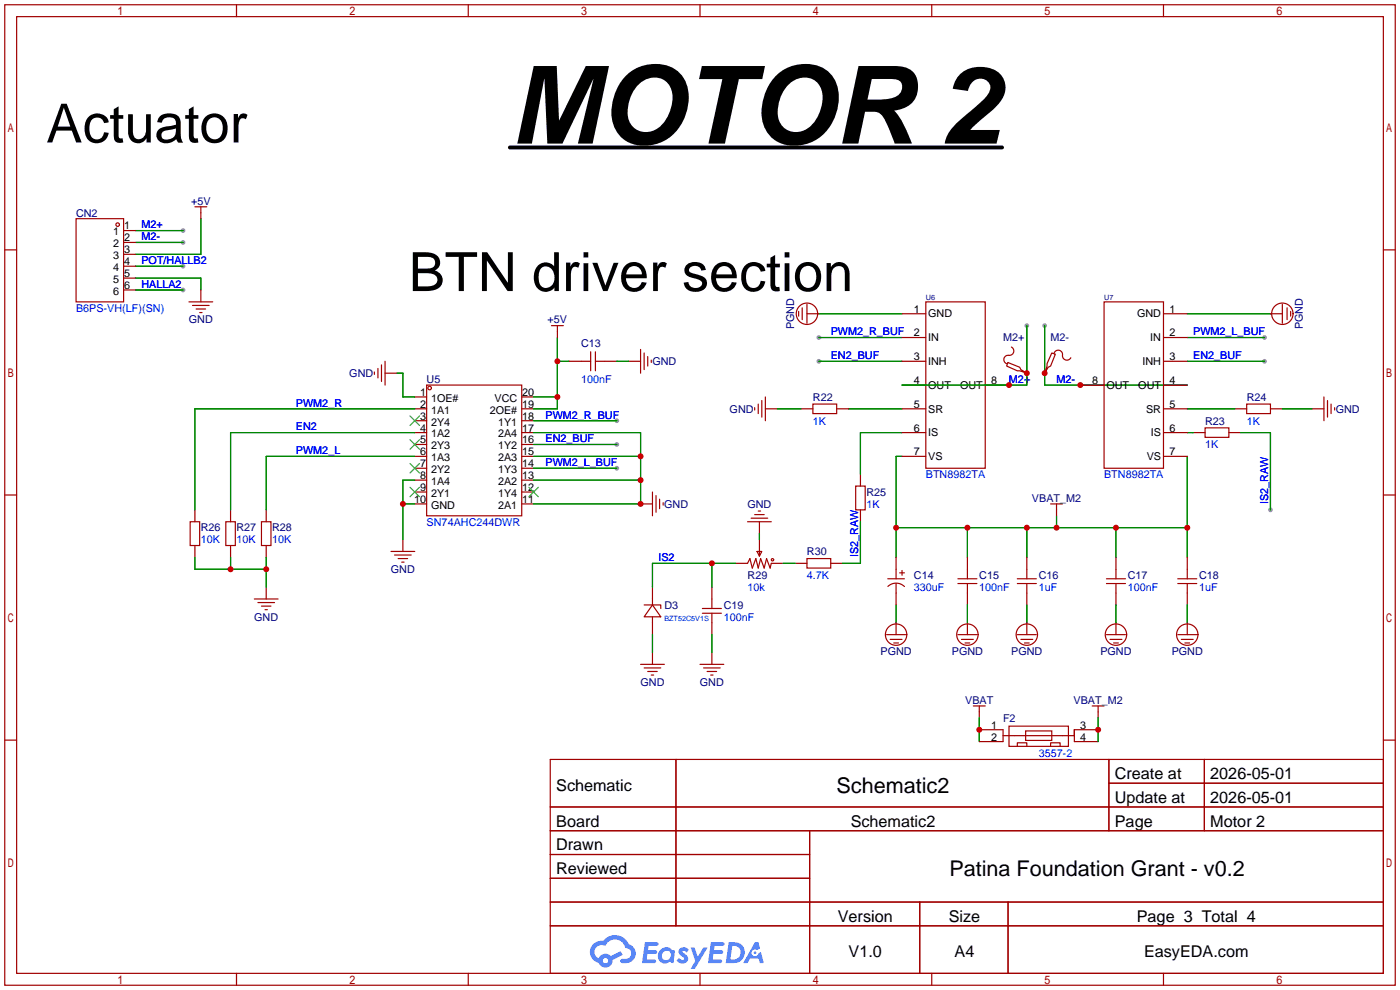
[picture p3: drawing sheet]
<svg xmlns="http://www.w3.org/2000/svg" width="299mm" height="212mm" viewBox="0 0 299 212" stroke-linecap="round" stroke-linejoin="round" font-family="sans-serif">
<g fill="#999">
<circle cx="175" cy="72.1" r=".51"/>
<circle cx="175" cy="77.2" r=".51"/>
<circle cx="131.8" cy="89.9" r=".51"/>
<circle cx="131.8" cy="95" r=".51"/>
<circle cx="223.3" cy="69.6" r=".51"/>
<circle cx="270.3" cy="72.1" r=".51"/>
<circle cx="270.3" cy="77.2" r=".51"/>
<circle cx="131.8" cy="100.1" r=".51"/>
<circle cx="271.5" cy="109" r=".51"/>
<circle cx="219.5" cy="69.6" r=".51"/>
<circle cx="39.1" cy="49.3" r=".51"/>
<circle cx="39.1" cy="51.8" r=".51"/>
<circle cx="39.1" cy="56.9" r=".51"/>
<circle cx="39.1" cy="62" r=".51"/>
</g>
<g fill="none" stroke="#a10000" stroke-width=".25">
<path d="M1 1h297.2v209.6h-297.2zM3.6 3.6h292.1v204.4h-292.1zM50.5 1v2.6M100.1 1v2.6M149.6 1v2.6M199.1 1v2.6M248.7 1v2.6M1 53.4h2.6M295.7 53.4h2.5M1 105.8h2.6M295.7 105.8h2.5M1 158.2h2.6"/>
<path d="M295.7 158.2h2.5M117.6 162.3h178.1v45.7h-178.1zM117.6 172.5h178.1M117.6 177.5h178.1M144.5 162.3v35.6M173 177.5v30.5M237 162.3v15.2M237 167.4h58.7M257.4 162.3v15.2M117.6 182.6h55.4M117.6 192.8h178.1M117.6 187.7h55.4"/>
<path d="M117.6 197.9h178.1M196.6 192.8v15.2M215.4 192.8v15.2M50.5 208v2.6M100.1 208v2.6M149.6 208v2.6M199.1 208v2.6M248.7 208v2.6"/>
</g>
<g fill="#5487ff">
<path d="M145.3 202.7a1.3 1.3 0 0 1 1.9 .3l-.4 .6a.54 .54 0 0 0-.9-.2l.1 .2a1.34 1.34 0 0 1 .9 1.8 1.47 1.47 0 0 1-2.3-.1l.5-.6 .8 .5a.31 .31 0 0 0 .4-.3 .31 .31 0 0 0-.3-.4 1.12 1.12 0 0 1-.7-1.8z"/>
<path d="M147.6 202.5h.9l.6 2 1.2-2h.9l-2.7 4.6h-.9l1-1.7z"/>
<path d="M137.8 201.4h1.7a1.31 1.31 0 0 1 1.2 .2 .4 .4 0 0 1-.3 .5l-1.8 .1-.1 .9h1.6a.4 .4 0 0 1 .4 .4 .4 .4 0 0 1-.5 .4h-1.6l-.2 1.2h1.4a.46 .46 0 0 1 .5 0 .46 .46 0 0 1 .1 .5l-.4 .2h-2.6z"/>
<path d="M151.9 201.4h1.7a1.32 1.32 0 0 1 1.2 .2 .39 .39 0 0 1-.3 .5l-1.8 .1-.1 .9h1.6a.4 .4 0 0 1 .4 .4 .4 .4 0 0 1-.4 .4h-1.7l-.2 1.2h1.4a.46 .46 0 0 1 .5 0 .46 .46 0 0 1 .1 .5l-.4 .2h-2.6z"/>
<path d="M161.3 201.4h.8l.3 1.3-.6 .4a.75 .75 0 0 0-1.1 .3 .75 .75 0 0 0 .5 1 .75 .75 0 0 0 .9-.7l.5-.2 .6 2.3h-.8l-.3-.9h-1.8l-.5 .9h-1z"/>
<path d="M155.7 201.4l-.6 4.4h1.5a2.27 2.27 0 0 0 2.6-2.2 2.27 2.27 0 0 0-2.7-2.2zM156.5 202.1a1.5 1.5 0 0 1 1.8 1.6 1.5 1.5 0 0 1-1.9 1.4h-.3z"/>
<path d="M141.2 203a1.6 1.6 0 0 0-.3 2.3 1.6 1.6 0 0 0 2.3 .2l.7 .3 .3-2.4-.1-.3-.5-.1a1.58 1.58 0 0 0-2.4 0zM141.8 203.5a.98 .98 0 0 1 1.6 .4 .98 .98 0 0 1-1.1 1.3 .94 .94 0 0 1-.9-.7 .94 .94 0 0 1 .4-1z"/>
<path d="M126.8 201.8a2.37 2.37 0 0 0 1.1 4 1.54 1.54 0 0 0 1.8 1 1.54 1.54 0 0 0 1.2-1.6l2.2-1.1-.5-.8-2 1a1.57 1.57 0 0 0-2.7 .5 1.5 1.5 0 0 1-.7-2.1 1.5 1.5 0 0 1 2.2-.5 2.23 2.23 0 0 1 2.3-1.4 2.23 2.23 0 0 1 2 1.8 1.16 1.16 0 0 1 1.2 1.1 1.16 1.16 0 0 1-1.1 1.2h-.7a.47 .47 0 0 0-.5 .4 .47 .47 0 0 0 .4 .5 2.17 2.17 0 0 0 2.5-.9 2.17 2.17 0 0 0-.3-2.7l-.8-.4a3.2 3.2 0 0 0-5.5-.7l-1.1 .1zM128.8 205.3a.6 .6 0 0 1 1.2 0 .6 .6 0 0 1-1.2 0z"/>
<circle cx="161.4" cy="203.6" r=".28"/>
</g>
<g fill="none" stroke="#a10000" stroke-width=".25">
<path d="M16.3 46.7h10.1v17.8h-10.1zM26.4 49.3h2.6M26.4 51.8h2.6M26.4 54.4h2.6M26.4 56.9h2.6M26.4 59.4h2.6M41.7 44.2h2.5M42.9 44.2v2.5M26.4 62h2.6M40.4 64.5h5.1M41.1 65.3h3.6M41.9 66h2"/>
<path d="M42.7 66.8h.5M42.9 62v2.5M80 79.5v.5M80.8 78.7v2.1M81.5 78v3.5M82.3 79.8h2.5M82.3 77.2v5.1M117.9 69.6h2.5M119.1 69.6v2.5M121.7 77.2h4.5M126.2 75.2v4M127.3 77.2h4.5"/>
<path d="M127.3 75.2v4M134.4 77.2h2.5M136.9 74.7v5.1M137.7 75.4v3.6M138.4 76.2v2M139.2 77v.5M170.7 66.5v1.1M171.4 65.8v2.5M172.5 67.1h2.5M172.5 65v4.1M192.8 77.2h5.1M192.8 67.1h5.1"/>
<path d="M192.8 72.1h5.1M197.9 64.5h12.7v35.6h-12.7zM215.4 77.5l2.5 1 .3 .5 1.3 .8-1.6-.6h-.5l-2.3-1zM216.2 74.2a.98 .98 0 0 1 .4 1.3 .98 .98 0 0 1-1.3 .4 .93 .93 0 0 0-.8 .9 .93 .93 0 0 0 .6 .9M219.2 79.8h.3M223.3 79.5v.3M224.8 75.4l.8 .3-1.1 2.5-.5 .3-.7 1.3 .5-1.6v-.5zM225.3 75.4a.93 .93 0 0 1 1.1-.5 .93 .93 0 0 1 .7 1 .94 .94 0 0 0 .7 1 .94 .94 0 0 0 1.1-.4M236 64.5h12.7v35.6h-12.7zM248.7 77.2h5M248.7 67.1h5M248.7 72.1h5"/>
<path d="M271.5 67.1h2.6M274.1 65v4.1M275.1 65.8v2.5M275.8 66.5v1.1M88.6 84.8h2.6M88.6 87.4h2.6M88.6 89.9h2.6M88.6 92.5h2.6M88.6 95h2.6M88.6 97.5h2.6M91.2 82.3h20.3v27.9h-20.3zM111.5 84.8h2.5"/>
<path d="M111.5 87.4h2.5M111.5 89.9h2.5M111.5 92.5h2.5M111.5 95h2.5M111.5 97.5h2.5M161.3 87.1v.5M162.1 86.4v2M162.8 85.6v3.6M163.6 87.4h2.5M163.6 84.8v5.1M171.2 87.4h2.5M173.7 86.4h5.1v2h-5.1z"/>
<path d="M178.8 87.4h2.6M192.8 87.4h5.1M192.8 92.5h5.1M192.8 97.5h5.1M192.8 82.3h5.1M210.6 82.3h5M230.9 82.3h5.1M248.7 87.4h5M248.7 92.5h5M248.7 97.5h5M248.7 82.3h5M255 92.5h2.6"/>
<path d="M257.6 91.4h5v2.1h-5zM262.6 92.5h2.6M263.9 87.4h2.5M266.4 86.4h5.1v2h-5.1zM271.5 87.4h2.6M280.4 87.4h2.6M283 84.8v5.1M283.7 85.6v3.6M284.5 86.4v2M285.2 87.1v.5M40.6 111.5h2.1v5.1h-2.1zM41.7 109v2.5"/>
<path d="M41.7 116.6v2.5M48.3 111.5h2v5.1h-2zM49.3 109v2.5M49.3 116.6v2.5M55.9 111.5h2v5.1h-2zM56.9 109v2.5M56.9 116.6v2.5M83.6 117.9h5M84.3 118.6h3.6M85.1 119.4h2M86.1 115.3v2.6M88.6 100.1h2.6"/>
<path d="M88.6 102.6h2.6M88.6 105.2h2.6M88.6 107.7h2.6M111.5 100.1h2.5M111.5 102.6h2.5M111.5 105.2h2.5M111.5 107.7h2.5M136.9 107.7h2.5M139.4 105.2v5M140.2 105.9v3.6M141 106.7v2M141.7 107.4v.5"/>
<path d="M159.8 111.5h5M160.5 110.7h3.6M161.3 110h2M161.8 117.9h1l-.5 1zM162.1 109.2h.5M162.3 111.5v2.5M162.3 115.3v3.6M172.5 119.4h5v2h-5zM182.9 103.9h2v5.1h-2zM183.9 101.3v2.6M183.9 109v2.5M191.5 119.1v4.6"/>
<path d="M206.8 119.1v4.6M219.5 119.1v4.6M224.5 107.7h2.6M225.8 107.7v2.5M238.5 119.1v4.6M253.7 119.1v4.6M54.4 128h5M55.1 128.8h3.6M55.9 129.5h2M56.6 130.3h.5M56.9 125.5v2.5M85.9 120.1h.5"/>
<path d="M137.7 129.3h3.5v.7M139.4 129.3l1.8 2.5h-3.5zM139.4 125.5v3.8M139.4 131.8v3.8M139.4 139.4v2.6M150.1 130h4.1M150.1 131.1h4.1M152.1 125.5v4.5M152.1 131.1v4.5M152.1 139.4v2.6M157.2 120.4h2.6l.5-1 .5 2 .7-2 .6 2 .5-2 .7 2 .5-2 .8 2 .2-1h2.6M169.9 120.4h2.6"/>
<path d="M177.5 120.4h2.6M189.5 135.6h4M189.7 123.7h3.6M189.8 125.3a2.54 2.54 0 0 1 3.5 .1M190.2 136.7h2.6M191 137.4h1M191.5 124.7v4.6M191.5 133.1v2.5M192.3 122.4h1M192.8 121.9v1M204.7 123.7h4.1M204.7 124.7h4.1"/>
<path d="M204.7 135.6h4.1M205.5 136.7h2.5M206.2 137.4h1.1M206.8 124.7v4.6M206.8 133.1v2.5M217.4 123.7h4.1M217.4 124.7h4.1M217.4 135.6h4.1M218.2 136.7h2.5M218.9 137.4h1.1M219.5 124.7v4.6M219.5 133.1v2.5"/>
<path d="M236.5 123.7h4M236.5 124.7h4M236.5 135.6h4M237.2 136.7h2.6M238 137.4h1M238.5 124.7v4.6M238.5 133.1v2.5M251.7 123.7h4.1M251.7 124.7h4.1M251.7 135.6h4.1M252.5 136.7h2.5M253.2 137.4h1.1"/>
<path d="M253.7 124.7v4.6M253.7 133.1v2.5M136.9 142h5.1M137.7 142.7h3.5M138.4 143.5h2.1M139.2 144.3h.5M149.6 142h5.1M150.4 142.7h3.5M151.1 143.5h2.1M151.9 144.3h.5M208 150.9h2.6M209.3 150.9v2.5"/>
<path d="M209.3 156h5.1v2.5h-5.1M214.4 157.2h15.2v-1.2v2.5h5.1M215.6 155.2h12.7v4.3h-12.7zM217.4 159.5v-.7h2.1v.7M219.2 156.2h5.6v2h-5.6zM224.5 159.5v-.7h2.1v.7M229.6 156h5.1M233.4 150.9h2.6M234.7 150.9v2.5"/>
<circle cx="25.1" cy="48" r=".38"/>
<circle cx="172.5" cy="67.1" r="2.29"/>
<circle cx="274.1" cy="67.1" r="2.29"/>
<circle cx="91.8" cy="82.9" r=".38"/>
<circle cx="165.1" cy="119.6" r=".25"/>
<circle cx="191.5" cy="135.6" r="2.29"/>
<circle cx="206.8" cy="135.6" r="2.29"/>
<circle cx="219.5" cy="135.6" r="2.29"/>
<circle cx="238.5" cy="135.6" r="2.29"/>
<circle cx="253.7" cy="135.6" r="2.29"/>
</g>
<path d="M87.6 88.9l2.1 2M87.6 94l2.1 2M87.6 99.1l2.1 2M89.7 88.9l-2.1 2M89.7 94l-2.1 2M89.7 99.1l-2.1 2M87.6 104.1l2.1 2.1M89.7 104.1l-2.1 2.1M113 104.1l2.1 2.1M115.1 104.1l-2.1 2.1" fill="none" stroke="#3c3" stroke-width=".25"/>
<g fill="none" stroke="#008700" stroke-width=".25">
<path d="M29 49.3h10.1M29 51.8h10.1M29 59.4h13.9v2.6M29 56.9h10.1M42.9 46.7v7.7h-13.9M29 62h10.1M84.8 79.8h1.3v5h2.5M119.1 72.1v15.3h-5.1M119.1 77.2h2.6M131.8 77.2h2.6M175 77.2h17.8M175 67.1h17.8"/>
<path d="M175 72.1h17.8M219.5 69.6v12.7h-26.7M223.3 69.6v12.7h30.4M253.7 77.2h16.6M253.7 67.1h17.8M253.7 72.1h16.6M88.6 97.5h-31.7v11.5M88.6 92.5h-39.3v16.5M88.6 87.4h-46.9v21.6M114 92.5h22.9v15.2h-22.9M114 97.5h22.9M114 84.8h5.1"/>
<path d="M114 89.9h17.8M114 95h17.8M166.1 87.4h5.1M181.4 87.4h11.4M192.8 92.5h-8.9v8.8M192.8 97.5h-1.3v21.6M253.7 87.4h10.2M253.7 92.5h1.3M253.7 97.5v21.6M265.2 92.5h6.3v16.5M274.1 87.4h6.3M41.7 119.1v2.6h15.2"/>
<path d="M49.3 119.1v2.6M56.9 119.1v6.4M86.1 107.7h2.5M88.6 102.6h-2.5v12.7M114 102.6h22.9M114 100.1h17.8M162.3 114v1.3M183.9 111.5v8.9h-3.8M191.5 112.8h62.2M206.8 112.8v6.3M219.5 112.8v6.3M225.8 110.2v2.6"/>
<path d="M238.5 112.8v6.3M139.4 135.6v3.8M152.1 120.4v5.1M152.1 135.6v3.8M157.2 120.4h-17.8v5.1M167.4 120.4h2.5M191.5 129.3v3.8M206.8 129.3v3.8M219.5 129.3v3.8M238.5 129.3v3.8M253.7 129.3v3.8M209.3 153.4v5.1"/>
<path d="M234.7 153.4v5.1"/>
</g>
<path d="M109 31.5h105.2" fill="none" stroke="#000" stroke-width=".83"/>
<g fill="#c00">
<circle cx="56.9" cy="121.7" r=".63"/>
<circle cx="49.3" cy="121.7" r=".63"/>
<circle cx="136.9" cy="107.7" r=".63"/>
<circle cx="136.9" cy="102.6" r=".63"/>
<circle cx="136.9" cy="97.5" r=".63"/>
<circle cx="86.1" cy="107.7" r=".63"/>
<circle cx="119.1" cy="84.8" r=".63"/>
<circle cx="119.1" cy="77.2" r=".63"/>
<circle cx="223.3" cy="79.8" r=".63"/>
<circle cx="230.9" cy="82.3" r=".63"/>
<circle cx="253.7" cy="112.8" r=".63"/>
<circle cx="238.5" cy="112.8" r=".63"/>
<circle cx="225.8" cy="112.8" r=".63"/>
<circle cx="219.5" cy="112.8" r=".63"/>
<circle cx="206.8" cy="112.8" r=".63"/>
<circle cx="191.5" cy="112.8" r=".63"/>
<circle cx="152.1" cy="120.4" r=".63"/>
<circle cx="209.3" cy="156" r=".63"/>
<circle cx="234.7" cy="156" r=".63"/>
<circle cx="219.5" cy="79.8" r=".63"/>
<circle cx="215.6" cy="82.3" r=".63"/>
</g>
<text font-size="23.1" x="109" y="30.7">MOTOR 2</text>
<g font-size="11.5">
<text x="9.9" y="30.5">Actuator</text>
<text x="87.4" y="62.2">BTN driver section</text>
</g>
<g font-size="4.6">
<text x="178.8" y="169.4">Schematic2</text>
<text x="202.9" y="187.2">Patina Foundation Grant - v0.2</text>
</g>
<g font-size="3.5">
<text x="238.3" y="166.5">Create at</text>
<text x="258.7" y="166.5">2026-05-01</text>
<text x="118.9" y="169.1">Schematic</text>
<text x="238.3" y="171.6">Update at</text>
<text x="258.7" y="171.6">2026-05-01</text>
<text x="118.9" y="176.7">Board</text>
<text x="181.8" y="176.7">Schematic2</text>
<text x="238.3" y="176.7">Page</text>
<text x="258.7" y="176.7">Motor 2</text>
<text x="118.9" y="181.8">Drawn</text>
<text x="118.9" y="186.8">Reviewed</text>
<text x="179.1" y="197">Version</text>
<text x="202.8" y="197">Size</text>
<text x="243" y="197">Page 3 Total 4</text>
<text x="181.4" y="204.6">V1.0</text>
<text x="204" y="204.6">A4</text>
<text x="244.5" y="204.6">EasyEDA.com</text>
</g>
<g font-size="2.3" fill="#000080">
<text x="16.3" y="46.3">CN2</text>
<text x="40.8" y="43.7">+5V</text>
<text x="40.4" y="69.1">GND</text>
<text x="117" y="69.1">+5V</text>
<text x="169.7" y="70.4" transform="rotate(-90 169.7 70.4)">PGND</text>
<text x="278.4" y="70.4" transform="rotate(-90 278.4 70.4)">PGND</text>
<text x="124.2" y="74.2">C13</text>
<text x="214.4" y="72.9">M2+</text>
<text x="224.5" y="72.9">M2-</text>
<text x="74.7" y="80.6">GND</text>
<text x="91.2" y="81.8">U5</text>
<text x="139.4" y="78">GND</text>
<text x="155.9" y="88.2">GND</text>
<text x="173.7" y="85.6">R22</text>
<text x="266.4" y="85.6">R24</text>
<text x="285.5" y="88.2">GND</text>
<text x="257.6" y="90.7">R23</text>
<text x="185.2" y="106">R25</text>
<text x="220.5" y="107.2">VBAT_M2</text>
<text x="42.9" y="113.6">R26</text>
<text x="50.5" y="113.6">R27</text>
<text x="58.2" y="113.6">R28</text>
<text x="142" y="108.5">GND</text>
<text x="159.7" y="108.5">GND</text>
<text x="172.5" y="118.7">R30</text>
<text x="83.5" y="122.5">GND</text>
<text x="159.8" y="123.7">R29</text>
<text x="195.3" y="123.7">C14</text>
<text x="209.3" y="123.7">C15</text>
<text x="222" y="123.7">C16</text>
<text x="241" y="123.7">C17</text>
<text x="256.3" y="123.7">C18</text>
<text x="142" y="130.1">D3</text>
<text x="154.7" y="130.1">C19</text>
<text x="54.3" y="132.6">GND</text>
<text x="188.2" y="140">PGND</text>
<text x="203.4" y="140">PGND</text>
<text x="216.1" y="140">PGND</text>
<text x="235.2" y="140">PGND</text>
<text x="250.4" y="140">PGND</text>
<text x="136.9" y="146.6">GND</text>
<text x="149.6" y="146.6">GND</text>
<text x="206.3" y="150.4">VBAT</text>
<text x="214.4" y="154.2">F2</text>
<text x="229.4" y="150.4">VBAT_M2</text>
</g>
<g font-size="2.3">
<text x="24.2" y="50.3">1</text>
<text x="24.2" y="52.9">2</text>
<text x="26.5" y="49">1</text>
<text x="26.5" y="51.6">2</text>
<text x="24.2" y="55.4">3</text>
<text x="24.2" y="57.9">4</text>
<text x="26.5" y="54.1">3</text>
<text x="26.5" y="56.7">4</text>
<text x="26.5" y="59.2">5</text>
<text x="24.2" y="60.5">5</text>
<text x="24.2" y="63">6</text>
<text x="26.5" y="61.7">6</text>
<text x="195.3" y="66.8">1</text>
<text x="195.3" y="71.9">2</text>
<text x="198.4" y="67.8">GND</text>
<text x="243" y="67.8">GND</text>
<text x="249.9" y="66.8">1</text>
<text x="249.9" y="71.9">2</text>
<text x="195.3" y="77">3</text>
<text x="198.4" y="72.9">IN</text>
<text x="245.8" y="72.9">IN</text>
<text x="249.9" y="77">3</text>
<text x="195.3" y="82.1">4</text>
<text x="198.4" y="78">INH</text>
<text x="198.4" y="83.1">OUT</text>
<text x="205.2" y="83.1">OUT</text>
<text x="211.8" y="82.1">8</text>
<text x="233.4" y="82.1">8</text>
<text x="236.5" y="83.1">OUT</text>
<text x="243.3" y="83.1">OUT</text>
<text x="244.2" y="78">INH</text>
<text x="249.9" y="82.1">4</text>
<text x="89.8" y="84.6">1</text>
<text x="89.8" y="87.1">2</text>
<text x="89.8" y="89.7">3</text>
<text x="92.1" y="85.9">1OE#</text>
<text x="92.1" y="88.4">1A1</text>
<text x="104.7" y="88.4">2OE#</text>
<text x="105.7" y="85.9">VCC</text>
<text x="111.6" y="89.7">18</text>
<text x="111.6" y="87.1">19</text>
<text x="111.6" y="84.6">20</text>
<text x="195.3" y="87.1">5</text>
<text x="198.4" y="88.2">SR</text>
<text x="245" y="88.2">SR</text>
<text x="249.9" y="87.1">5</text>
<text x="89.8" y="92.2">4</text>
<text x="89.8" y="94.8">5</text>
<text x="92.1" y="91">2Y4</text>
<text x="92.1" y="93.5">1A2</text>
<text x="106.5" y="93.5">2A4</text>
<text x="106.5" y="91">1Y1</text>
<text x="111.6" y="94.8">16</text>
<text x="111.6" y="92.2">17</text>
<text x="195.3" y="92.2">6</text>
<text x="198.4" y="93.2">IS</text>
<text x="246" y="93.2">IS</text>
<text x="249.9" y="92.2">6</text>
<text x="89.8" y="97.3">6</text>
<text x="89.8" y="99.8">7</text>
<text x="92.1" y="96">2Y3</text>
<text x="92.1" y="98.6">1A3</text>
<text x="92.1" y="101.1">2Y2</text>
<text x="106.5" y="101.1">1Y3</text>
<text x="106.5" y="98.6">2A3</text>
<text x="106.5" y="96">1Y2</text>
<text x="111.6" y="99.8">14</text>
<text x="111.6" y="97.3">15</text>
<text x="195.3" y="97.3">7</text>
<text x="198.4" y="98.3">VS</text>
<text x="245.1" y="98.3">VS</text>
<text x="249.9" y="97.3">7</text>
<text x="88.5" y="107.5">10</text>
<text x="89.8" y="102.4">8</text>
<text x="89.8" y="104.9">9</text>
<text x="92.1" y="103.7">1A4</text>
<text x="92.1" y="106.2">2Y1</text>
<text x="106.5" y="106.2">1Y4</text>
<text x="106.5" y="103.7">2A2</text>
<text x="111.6" y="107.5">11</text>
<text x="111.6" y="104.9">12</text>
<text x="111.6" y="102.4">13</text>
<text x="92.1" y="108.7">GND</text>
<text x="106.5" y="108.7">2A1</text>
<text x="211.8" y="155.7">1</text>
<text x="230.9" y="155.7">3</text>
<text x="211.8" y="158.3">2</text>
<text x="230.9" y="158.3">4</text>
</g>
<g font-size="2.3" fill="#00f">
<text x="30.2" y="48.8">M2+</text>
<text x="30.2" y="51.4">M2-</text>
<text x="30.2" y="56.4">POT/HALLB2</text>
<text x="30.2" y="61.5">HALLA2</text>
<text x="16.3" y="66.6">B6PS-VH(LF)(SN)</text>
<text x="177.5" y="71.7">PWM2_R_BUF</text>
<text x="255" y="71.7">PWM2_L_BUF</text>
<text x="177.5" y="76.8">EN2_BUF</text>
<text x="255" y="76.8">EN2_BUF</text>
<text x="124.2" y="81.8">100nF</text>
<text x="215.6" y="81.8">M2+</text>
<text x="225.8" y="81.8">M2-</text>
<text x="63.2" y="86.9">PWM2_R</text>
<text x="116.6" y="89.5">PWM2_R_BUF</text>
<text x="63.2" y="92">EN2</text>
<text x="116.6" y="94.5">EN2_BUF</text>
<text x="173.7" y="90.7">1K</text>
<text x="257.6" y="95.8">1K</text>
<text x="266.4" y="90.7">1K</text>
<text x="63.2" y="97.1">PWM2_L</text>
<text x="116.6" y="99.6">PWM2_L_BUF</text>
<text x="197.9" y="102.2">BTN8982TA</text>
<text x="236" y="102.2">BTN8982TA</text>
<text x="271.1" y="107.7" transform="rotate(-90 271.1 107.7)">IS2_RAW</text>
<text x="91.2" y="112.3">SN74AHC244DWR</text>
<text x="185.2" y="108.5">1K</text>
<text x="42.9" y="116.1">10K</text>
<text x="50.5" y="116.1">10K</text>
<text x="58.2" y="116.1">10K</text>
<text x="140.7" y="119.9">IS2</text>
<text x="183.4" y="119.1" transform="rotate(-90 183.4 119.1)">IS2_RAW</text>
<text x="172.5" y="123.7">4.7K</text>
<text x="159.8" y="126.3">10k</text>
<text x="195.3" y="126.3">330uF</text>
<text x="209.3" y="126.3">100nF</text>
<text x="222" y="126.3">1uF</text>
<text x="241" y="126.3">100nF</text>
<text x="256.3" y="126.3">1uF</text>
<text x="154.7" y="132.6">100nF</text>
<text x="222" y="161.8">3557-2</text>
</g>
<g font-size="1.6" fill="#000080">
<text x="197.9" y="64.2">U6</text>
<text x="236" y="64.2">U7</text>
</g>
<text font-size="1.5" fill="#00f" x="142" y="132.8">BZT52C5V1S</text>
</svg>
